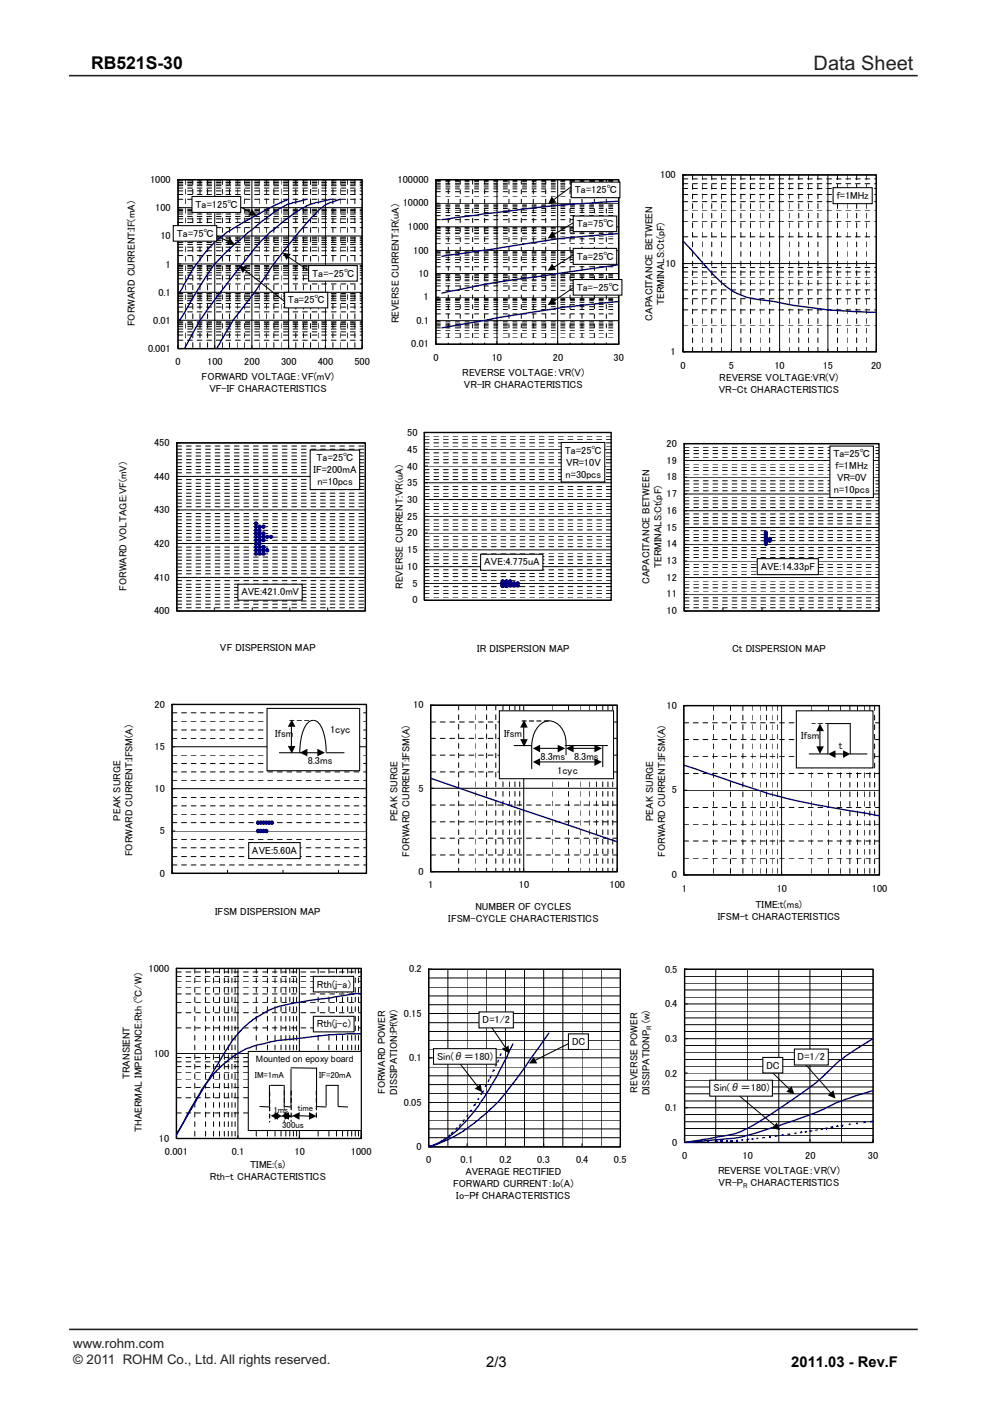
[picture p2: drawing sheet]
<svg xmlns="http://www.w3.org/2000/svg" width="210mm" height="297mm" viewBox="0 0 210 297" stroke-linecap="round" stroke-linejoin="round" font-family="sans-serif">
<path d="M14.6 16h180M14.7 281.9h180" fill="none" stroke="#231f20" stroke-width=".34"/>
<path d="M92.5 38.1h38.7v34.9h-38.7z" fill="#fff"/>
<g fill="none" stroke="#000" stroke-width=".21" stroke-dasharray="1 1 1 1 1 1 1 1" stroke-linecap="butt">
<path d="M92.5 39.6h38.7M92.5 39.2h38.7M92.5 38.9h38.7M92.5 38.5h38.7M92.5 38.3h38.7M95.1 38.1v34.9M97.6 38.1v34.9M100.2 38.1v34.9M102.8 38.1v34.9M107.9 38.1v34.9M110.6 38.1v34.9M113.1 38.1v34.9"/>
<path d="M115.7 38.1v34.9M120.9 38.1v34.9M123.4 38.1v34.9M126.1 38.1v34.9M128.6 38.1v34.9M92.5 59.5h38.7M92.5 59.2h38.7M92.5 58.8h38.7M92.5 58.5h38.7M92.5 58.3h38.7M92.5 56.6h38.7M92.5 55.6h38.7"/>
<path d="M92.5 55h38.7M92.5 54.5h38.7M92.5 54.1h38.7M92.5 53.8h38.7M92.5 53.5h38.7M92.5 53.3h38.7M92.5 51.6h38.7M92.5 50.6h38.7M92.5 50h38.7M92.5 49.5h38.7M92.5 49.2h38.7M92.5 48.9h38.7"/>
<path d="M92.5 48.5h38.7M92.5 48.3h38.7M92.5 46.6h38.7M92.5 45.7h38.7M92.5 45h38.7M92.5 44.5h38.7M92.5 44.2h38.7M92.5 43.9h38.7M92.5 43.5h38.7M92.5 43.3h38.7M92.5 41.6h38.7M92.5 40.6h38.7"/>
<path d="M92.5 40h38.7M92.5 71.5h38.7M92.5 70.6h38.7M92.5 70h38.7M92.5 69.5h38.7M92.5 69.1h38.7M92.5 68.7h38.7M92.5 68.5h38.7M92.5 68.2h38.7M92.5 66.5h38.7M92.5 65.6h38.7M92.5 65h38.7"/>
<path d="M92.5 64.5h38.7M92.5 64.1h38.7M92.5 63.8h38.7M92.5 63.5h38.7M92.5 63.2h38.7M92.5 61.6h38.7M92.5 60.6h38.7M92.5 60h38.7"/>
</g>
<g fill="none" stroke="#000" stroke-width=".21">
<path d="M105.4 38.1v34.9M118.3 38.1v34.9M121 39.7l-3.6 2.6M92.5 58h38.7M92.5 53.1h38.7M92.5 48.1h38.7M92.5 43.1h38.7M121.6 47.2l-4.1 2.5M122.2 53.7l-4.7 2.9M92.5 72.4v.6h38.7v-34.9h-38.7v34.9h.6M92.5 68h38.7M92.5 63h38.7"/>
<path d="M121.7 61l-4.3 2.8"/>
</g>
<path d="M92.5 38.1h38.7v34.9h-38.7z" fill="none" stroke="#000" stroke-width=".3"/>
<path d="M131.2 56.1l-15.5 2.3a211.2 211.2 0 0 0-22 3.7M131.2 49.5a157 157 0 0 0-17.5 1.8l-20 3.1M131.2 42.7a397.7 397.7 0 0 0-34.6 3.4l-2.9 .5M131.2 63.9a139.7 139.7 0 0 0-14.5 1.7l-11.3 1.8-11.7 2.1" fill="none" stroke="#000080" stroke-width=".3"/>
<path d="M117 41.7l1 1.2-1.8 .4zM117.1 55.9l.8 1.3-1.7 .2zM117.2 49l.7 1.4-1.7 .1zM117.1 63.2l.8 1.2-1.7 .3z" fill="#000"/>
<g fill="#fff" stroke="#000" stroke-width=".22">
<path d="M121.2 38.6h10.3v3.3h-10.3z" fill-rule="evenodd"/>
<path d="M121.6 45.8h9.2v3.3h-9.2z" fill-rule="evenodd"/>
<path d="M121.6 52.7h9.2v3.3h-9.2z" fill-rule="evenodd"/>
<path d="M121.6 59.3h10.3v3.3h-10.3z" fill-rule="evenodd"/>
</g>
<path d="M37.8 38.1h39v35.8h-39z" fill="#fff"/>
<g fill="none" stroke="#000" stroke-width=".21" stroke-dasharray="1 1 1 1 1 1 1 1">
<path d="M37.8 39.9h39M37.8 39.4h39M37.8 39h39M37.8 38.7h39M37.8 38.4h39M39.3 38.1v35.8M40.9 38.1v35.8M42.4 38.1v35.8M44 38.1v35.8M47.2 38.1v35.8M48.7 38.1v35.8M50.3 38.1v35.8"/>
<path d="M51.8 38.1v35.8M54.9 38.1v35.8M56.5 38.1v35.8M58.1 38.1v35.8M59.6 38.1v35.8M62.7 38.1v35.8M64.3 38.1v35.8M65.9 38.1v35.8M67.5 38.1v35.8M70.6 38.1v35.8M72.1 38.1v35.8M73.7 38.1v35.8"/>
<path d="M75.3 38.1v35.8M37.8 59.1h39M37.8 58.3h39M37.8 57.8h39M37.8 57.3h39M37.8 56.9h39M37.8 56.6h39M37.8 56.3h39M37.8 54.2h39M37.8 53.2h39M37.8 52.4h39M37.8 51.8h39"/>
<path d="M37.8 51.4h39M37.8 51h39M37.8 50.6h39M37.8 50.3h39M37.8 48.3h39M37.8 47.2h39M37.8 46.4h39M37.8 45.9h39M37.8 45.4h39M37.8 45h39M37.8 44.6h39M37.8 44.4h39"/>
<path d="M37.8 42.2h39M37.8 41.2h39M37.8 40.5h39M37.8 72.1h39M37.8 71h39M37.8 70.4h39M37.8 69.8h39M37.8 69.3h39M37.8 68.8h39M37.8 68.5h39M37.8 68.2h39M37.8 66.1h39"/>
<path d="M37.8 65.1h39M37.8 64.3h39M37.8 63.8h39M37.8 63.3h39M37.8 62.9h39M37.8 62.6h39M37.8 62.2h39M37.8 60.2h39"/>
</g>
<g fill="none" stroke="#000" stroke-width=".21">
<path d="M45.6 38.1v35.8M53.4 38.1v35.8M61.2 38.1v35.8M69 38.1v35.8M37.8 56h39M37.8 50h39M37.8 44h39M43.1 48.5l5.3 2.7M47 41.7l6.1 3.3M51.9 57.2l9.7 7.7M61.1 54.4l4.3 3M37.8 73.2v.7h39v-35.8h-39v35.8h.6"/>
<path d="M37.8 67.9h39M37.8 62h39"/>
</g>
<path d="M37.8 38.1h39v35.8h-39z" fill="none" stroke="#000" stroke-width=".3"/>
<path d="M61.2 42.2l-3 1.4-2.9 1.5a45.1 45.1 0 0 0-9.9 6.4 27.9 27.9 0 0 0-4 4.9l-3.3 5.6M65.1 42.2a16 16 0 0 0-6.8 2.7l-2.5 1.8-4 3.3a36.2 36.2 0 0 0-9.7 11.2l-4 6.7M70.2 42.2l-2.8 .7a16.1 16.1 0 0 0-7 3.8l-2.6 2.2a39.5 39.5 0 0 0-6.4 7.1l-3.5 4.5a61.7 61.7 0 0 0-7.3 10.7l-1.5 2.7M72.1 42.2l-2.1 .7-1.3 .7-.8 .7-1.7 1.7-3.5 4a103.5 103.5 0 0 0-8.7 12 61 61 0 0 0-7.2 10.5l-.8 1.4" fill="none" stroke="#000080" stroke-width=".3"/>
<path d="M48.8 50.5l1.1 1.4h-1.8zM50.7 56.3l1.7 .3-.9 1.3zM53.4 44.3l1 1.4h-1.7zM59.9 53.6l1.7 .2-.8 1.3z" fill="#000"/>
<g fill="#fff" stroke="#000" stroke-width=".22">
<path d="M40.7 41.7h10.4v3.3h-10.4z" fill-rule="evenodd"/>
<path d="M36.7 47.8h9.3v3.3h-9.3z" fill-rule="evenodd"/>
<path d="M60.4 62h9.1v3.3h-9.1z" fill-rule="evenodd"/>
<path d="M65.4 56.3h10.4v3.3h-10.4z" fill-rule="evenodd"/>
</g>
<path d="M37.5 93.9h40v35.6h-40z" fill="#fff"/>
<g fill="none" stroke="#000" stroke-width=".21" stroke-dasharray="1 1 1 1 1 1 1 1">
<path d="M37.5 99.6h40M37.5 98.9h40M37.5 98.1h40M37.5 97.5h40M37.5 96.7h40M37.5 96h40M37.5 95.2h40M37.5 94.6h40M37.5 119.5h40M37.5 118.8h40M37.5 118.1h40M37.5 117.4h40"/>
<path d="M37.5 116.7h40M37.5 116h40M37.5 114.6h40M37.5 113.9h40M37.5 113.1h40M37.5 112.4h40M37.5 111.7h40M37.5 111h40M37.5 110.2h40M37.5 109.6h40M37.5 108.9h40M37.5 107.4h40"/>
<path d="M37.5 106.7h40M37.5 106h40M37.5 105.2h40M37.5 104.6h40M37.5 103.8h40M37.5 103.1h40M37.5 102.4h40M37.5 101.7h40M37.5 100.2h40M37.5 128.9h40M37.5 128.1h40M37.5 127.4h40"/>
<path d="M37.5 126.7h40M37.5 126h40M37.5 125.2h40M37.5 124.5h40M37.5 123.9h40M37.5 123.1h40M37.5 121.7h40M37.5 121h40M37.5 120.2h40"/>
</g>
<path d="M77.5 93.9h-40v35.6h.6M37.5 115.2h40M37.5 108.1h40M37.5 101h40M37.5 122.4h40M37.5 128.9v.6h40v-.6M45.5 128.9v.6M53.5 128.9v.6M61.5 128.9v.6M69.5 128.9v.6" fill="none" stroke="#000" stroke-width=".21"/>
<path d="M37.5 93.9h40v35.6h-40z" fill="none" stroke="#000" stroke-width=".3"/>
<g fill="#000080" stroke="#000080" stroke-width=".3">
<circle cx="54.3" cy="117.4" r=".31"/>
<circle cx="55.1" cy="117.4" r=".31"/>
<circle cx="55.9" cy="117.4" r=".32"/>
<circle cx="54.3" cy="116.7" r=".33"/>
<circle cx="55" cy="116.7" r=".33"/>
<circle cx="55.9" cy="116.7" r=".33"/>
<circle cx="56.7" cy="116.7" r=".33"/>
<circle cx="54.3" cy="116" r=".31"/>
<circle cx="55.1" cy="116" r=".31"/>
<circle cx="55.9" cy="116" r=".32"/>
<circle cx="54.3" cy="115.3" r=".31"/>
<circle cx="55.1" cy="115.3" r=".31"/>
<circle cx="54.3" cy="114.5" r=".31"/>
<circle cx="55.1" cy="114.5" r=".31"/>
<circle cx="55.9" cy="114.5" r=".32"/>
<circle cx="54.3" cy="113.8" r=".31"/>
<circle cx="55.1" cy="113.8" r=".31"/>
<circle cx="55.9" cy="113.8" r=".32"/>
<circle cx="56.7" cy="113.8" r=".31"/>
<circle cx="57.5" cy="113.8" r=".32"/>
<circle cx="54.3" cy="113.1" r=".33"/>
<circle cx="55" cy="113.1" r=".33"/>
<circle cx="55.9" cy="113.1" r=".33"/>
<circle cx="54.3" cy="112.4" r=".31"/>
<circle cx="55.1" cy="112.4" r=".31"/>
<circle cx="54.3" cy="111.7" r=".33"/>
<circle cx="55" cy="111.7" r=".33"/>
<circle cx="55.9" cy="111.7" r=".33"/>
<circle cx="54.3" cy="111" r=".31"/>
</g>
<g fill="#fff" stroke="#000" stroke-width=".22">
<path d="M65.8 95.4h10.5v8.4h-10.5z" fill-rule="evenodd"/>
<path d="M50.5 123.9h13.6v3.4h-13.6z" fill-rule="evenodd"/>
</g>
<path d="M90 91.7h39.6v35.6h-39.6z" fill="#fff"/>
<g fill="none" stroke="#000" stroke-width=".21" stroke-dasharray="1 1 1 1 1 1 1 1">
<path d="M90 99.6h39.6M90 98.1h39.6M90 97.5h39.6M90 96.7h39.6M90 96h39.6M90 94.6h39.6M90 93.9h39.6M90 93.1h39.6M90 92.5h39.6M90 119.5h39.6M90 118.7h39.6M90 118h39.6"/>
<path d="M90 117.3h39.6M90 115.9h39.6M90 115.1h39.6M90 114.5h39.6M90 113.7h39.6M90 112.4h39.6M90 111.6h39.6M90 110.9h39.6M90 110.2h39.6M90 108.8h39.6M90 108h39.6M90 107.4h39.6"/>
<path d="M90 106.7h39.6M90 105.2h39.6M90 104.6h39.6M90 103.8h39.6M90 103.1h39.6M90 101.7h39.6M90 101h39.6M90 100.2h39.6M90 126.6h39.6M90 125.8h39.6M90 125.1h39.6M90 124.4h39.6"/>
<path d="M90 123h39.6M90 122.3h39.6M90 121.6h39.6M90 120.8h39.6"/>
</g>
<path d="M90 98.8h39.6M90 95.2h39.6M129.6 91.7h-39.6v35.6h.7M90 116.6h39.6M90 113h39.6M90 109.5h39.6M90 105.9h39.6M90 102.4h39.6M90 123.7h39.6M90 120.1h39.6M90 127.3h39.6" fill="none" stroke="#000" stroke-width=".21"/>
<path d="M90 91.7h39.6v35.6h-39.6z" fill="none" stroke="#000" stroke-width=".3"/>
<g fill="#000080" stroke="#000080" stroke-width=".3">
<circle cx="106.6" cy="124.3" r=".31"/>
<circle cx="107.5" cy="124.3" r=".32"/>
<circle cx="106.6" cy="124.2" r=".31"/>
<circle cx="107.5" cy="124.2" r=".32"/>
<circle cx="108.2" cy="124.2" r=".31"/>
<circle cx="109" cy="124.2" r=".29"/>
<circle cx="109.8" cy="124.2" r=".32"/>
<circle cx="106.6" cy="124.1" r=".33"/>
<circle cx="107.4" cy="124.1" r=".33"/>
<circle cx="106.6" cy="124" r=".33"/>
<circle cx="106.6" cy="124" r=".31"/>
<circle cx="107.5" cy="124" r=".32"/>
<circle cx="108.2" cy="124" r=".31"/>
<circle cx="106.6" cy="123.9" r=".31"/>
<circle cx="107.5" cy="123.9" r=".32"/>
<circle cx="106.6" cy="123.8" r=".31"/>
<circle cx="106.6" cy="123.7" r=".31"/>
<circle cx="107.5" cy="123.7" r=".32"/>
<circle cx="108.2" cy="123.7" r=".31"/>
<circle cx="109" cy="123.7" r=".29"/>
<circle cx="109.8" cy="123.7" r=".32"/>
<circle cx="106.6" cy="123.6" r=".33"/>
<circle cx="106.6" cy="123.5" r=".33"/>
<circle cx="107.4" cy="123.5" r=".33"/>
<circle cx="106.6" cy="123.5" r=".31"/>
<circle cx="106.6" cy="123.4" r=".31"/>
<circle cx="106.6" cy="123.2" r=".31"/>
<circle cx="107.5" cy="123.2" r=".32"/>
<circle cx="108.2" cy="123.2" r=".31"/>
</g>
<g fill="#fff" stroke="#000" stroke-width=".22">
<path d="M119 93.8h9.3v8.4h-9.3z" fill-rule="evenodd"/>
<path d="M101.9 117.5h13.2v3.4h-13.2z" fill-rule="evenodd"/>
</g>
<path d="M145.1 94.1h41.3v35.4h-41.3z" fill="#fff"/>
<g fill="none" stroke="#000" stroke-width=".21" stroke-dasharray="1 1 1 1 1 1 1 1">
<path d="M145.1 99.7h41.3M145.1 99.1h41.3M145.1 98.4h41.3M145.1 96.9h41.3M145.1 96.2h41.3M145.1 95.5h41.3M145.1 94.8h41.3M145.1 119.6h41.3M145.1 118.2h41.3M145.1 117.5h41.3M145.1 116.8h41.3M145.1 116.1h41.3"/>
<path d="M145.1 114.6h41.3M145.1 114h41.3M145.1 113.3h41.3M145.1 112.5h41.3M145.1 111.1h41.3M145.1 110.4h41.3M145.1 109.7h41.3M145.1 109h41.3M145.1 107.6h41.3M145.1 106.8h41.3M145.1 106.2h41.3M145.1 105.4h41.3"/>
<path d="M145.1 104.1h41.3M145.1 103.3h41.3M145.1 102.6h41.3M145.1 101.9h41.3M145.1 100.5h41.3M145.1 128.9h41.3M145.1 128.1h41.3M145.1 127.4h41.3M145.1 126.7h41.3M145.1 125.3h41.3M145.1 124.6h41.3M145.1 123.9h41.3"/>
<path d="M145.1 123.2h41.3M145.1 121.8h41.3M145.1 121.1h41.3M145.1 120.3h41.3"/>
</g>
<g fill="none" stroke="#000" stroke-width=".21">
<path d="M145.1 97.6h41.3M186.4 94.1h-41.3v35.4h.6M145.1 119h41.3M145.1 115.4h41.3M145.1 111.8h41.3M145.1 108.3h41.3M145.1 104.7h41.3M145.1 101.2h41.3M145.1 126h41.3M145.1 122.4h41.3M145.1 128.9v.6h41.3v-.6M153.3 128.9v.6"/>
<path d="M161.6 128.9v.6M169.8 128.9v.6M178.1 128.9v.6"/>
</g>
<path d="M145.1 94.1h41.3v35.4h-41.3z" fill="none" stroke="#000" stroke-width=".3"/>
<g fill="#000080" stroke="#000080" stroke-width=".3">
<circle cx="162.4" cy="115.3" r=".29"/>
<circle cx="162.4" cy="115" r=".29"/>
<circle cx="162.4" cy="114.7" r=".29"/>
<circle cx="163.3" cy="114.7" r=".31"/>
<circle cx="162.4" cy="114.3" r=".31"/>
<circle cx="163.2" cy="114.3" r=".33"/>
<circle cx="162.4" cy="113.9" r=".29"/>
<circle cx="162.4" cy="113.6" r=".29"/>
<circle cx="162.4" cy="113.2" r=".29"/>
<circle cx="162.4" cy="112.9" r=".29"/>
</g>
<path d="M160.6 118.4h13v3.4h-13z" fill-rule="evenodd" fill="#fff" stroke="#000" stroke-width=".22"/>
<path d="M36.5 149.4h41.2v35.8h-41.2z" fill="#fff"/>
<g fill="none" stroke="#000" stroke-width=".21" stroke-dasharray="1 1 1 1 1 1 1 1">
<path d="M36.5 156.5h41.2M36.5 154.8h41.2M36.5 152.9h41.2M36.5 151.1h41.2M36.5 179.7h41.2M36.5 178h41.2M36.5 174.4h41.2M36.5 172.6h41.2M36.5 170.9h41.2M36.5 169.1h41.2M36.5 165.4h41.2M36.5 163.7h41.2"/>
<path d="M36.5 161.9h41.2M36.5 160.1h41.2M36.5 183.4h41.2M36.5 181.6h41.2"/>
</g>
<path d="M36.5 158.3h41.2M77.7 149.4h-41.2v35.8h.6M36.5 176.2h41.2M36.5 167.2h41.2M36.5 184.5v.7h41.2M48.3 184.5v.7M60 184.5v.7M71.8 184.5v.7" fill="none" stroke="#000" stroke-width=".21"/>
<path d="M36.5 149.4h41.2v35.8h-41.2z" fill="none" stroke="#000" stroke-width=".3"/>
<g fill="#000080" stroke="#000080" stroke-width=".3">
<circle cx="54.7" cy="176.2" r=".33"/>
<circle cx="55.3" cy="176.2" r=".33"/>
<circle cx="55.9" cy="176.2" r=".33"/>
<circle cx="56.5" cy="176.2" r=".33"/>
<circle cx="54.7" cy="174.4" r=".33"/>
<circle cx="55.3" cy="174.4" r=".33"/>
<circle cx="55.9" cy="174.4" r=".33"/>
<circle cx="56.5" cy="174.4" r=".33"/>
<circle cx="57.1" cy="174.4" r=".33"/>
<circle cx="57.7" cy="174.4" r=".33"/>
</g>
<path d="M52.7 178.6h11v3.4h-11z" fill-rule="evenodd" fill="#fff" stroke="#000" stroke-width=".22"/>
<path d="M91.4 149.5h39.5v35.3h-39.5z" fill="#fff"/>
<g fill="none" stroke="#000" stroke-width=".21" stroke-dasharray="1 1 1 1 1 1 1 1">
<path d="M91.4 156.5h39.5M91.4 153.1h39.5M97.3 149.5v35.3M100.8 149.5v35.3M103.2 149.5v35.3M105.2 149.5v35.3M106.7 149.5v35.3M108 149.5v35.3M109.2 149.5v35.3M110.2 149.5v35.3M117.1 149.5v35.3M120.6 149.5v35.3"/>
<path d="M123 149.5v35.3M125 149.5v35.3M126.5 149.5v35.3M127.8 149.5v35.3M128.9 149.5v35.3M130 149.5v35.3M91.4 177.7h39.5M91.4 174.2h39.5M91.4 170.7h39.5M91.4 163.7h39.5M91.4 160.1h39.5M91.4 181.3h39.5"/>
</g>
<path d="M111.1 149.5v35.3M91.4 167.1h39.5M91.4 184.2v.6h39.5v-35.3h-39.5v35.3h.5" fill="none" stroke="#000" stroke-width=".21"/>
<path d="M91.4 149.5h39.5v35.3h-39.5z" fill="none" stroke="#000" stroke-width=".3"/>
<path d="M91.4 165l39.5 13.5" fill="none" stroke="#000080" stroke-width=".3"/>
<path d="M105.9 150.7h24.2v14.4h-24.2z" fill-rule="evenodd" fill="#fff" stroke="#000" stroke-width=".22"/>
<path d="M109.1 158.1h3.5M111.1 154.2v2.5M114.6 158.7h3.8M116.2 152.8a4.8 4.8 0 0 0-3.4 4.6v5.6M116.3 152.8a4.4 4.4 0 0 1 3.8 5.1M119.9 158.1h9M120.1 158.1v1.9M121.7 158.7h4.4M127.8 158.1v4.5M114.6 161.5h11.5" fill="none" stroke="#000" stroke-width=".22"/>
<path d="M110.3 156.7h1.6l-.7 1.6zM111.2 152.7l.7 1.6h-1.6zM113 158.7l1.6-.8v1.6zM118.3 157.9l1.6 .8-1.6 .8zM120.1 158.7l1.6-.8v1.6zM126.1 157.9l1.6 .8-1.6 .8zM113 161.5l1.6-.7v1.6zM126.1 160.8l1.6 .7-1.6 .9z" fill="#000"/>
<path d="M110.7 152.7l1.1 .1-.1 .2h-1zM112.3 152.7h.9l.1 .2-1 .1zM113.8 152.7l1.1 .1-.1 .2h-1zM115.4 152.7h.9l.1 .2-1 .1z" fill="#000"/>
<path d="M145 149.6h41.5v35.9h-41.5z" fill="#fff"/>
<g fill="none" stroke="#000" stroke-width=".21" stroke-dasharray="1 1 1 1 1 1 1 1">
<path d="M145.1 156.8h41.4M145.1 153.2h41.4M151.3 149.6v35.9M154.9 149.6v35.9M157.6 149.6v35.9M159.5 149.6v35.9M161.2 149.6v35.9M162.6 149.6v35.9M163.7 149.6v35.9M164.8 149.6v35.9M172 149.6v35.9M175.7 149.6v35.9"/>
<path d="M178.2 149.6v35.9M180.3 149.6v35.9M181.9 149.6v35.9M183.3 149.6v35.9M184.5 149.6v35.9M185.5 149.6v35.9M145.1 178.3h41.4M145.1 174.8h41.4M145.1 171.2h41.4M145.1 164h41.4M145.1 160.4h41.4M145.1 181.9h41.4"/>
</g>
<path d="M165.8 149.6v35.9M186.5 149.6v35.9h-41.5v-.6M186.5 149.6h-41.5v35.9h.7M145 167.6h41.5" fill="none" stroke="#000" stroke-width=".21"/>
<path d="M145 149.6h41.5v35.9h-41.5z" fill="none" stroke="#000" stroke-width=".3"/>
<path d="M145.1 162.2l2.6 .9a183.2 183.2 0 0 0 21.9 6.8l16.9 3.1" fill="none" stroke="#000080" stroke-width=".3"/>
<path d="M168.9 150.7h16.3v12.1h-16.3z" fill-rule="evenodd" fill="#fff" stroke="#000" stroke-width=".22"/>
<path d="M173.9 154.9v3.4M175.6 153.4v6.5h-4M175.8 153.4h4.5v6.5h3.6M177.1 159.9h1.7" fill="none" stroke="#000" stroke-width=".22"/>
<path d="M173.1 158.2h1.7l-.9 1.7zM173.9 153.4l.9 1.6h-1.7zM175.6 159.9l1.6-.8v1.6zM178.8 159.1l1.5 .8-1.5 .8z" fill="#000"/>
<path d="M172.1 153.4l.9-.1v.2zM173.4 153.4h1.2zM175 153.3h1.1v.2h-1.1z" fill="#000"/>
<path d="M37.4 205.3h39.2v36.1h-39.2z" fill="#fff"/>
<g fill="none" stroke="#000" stroke-width=".21" stroke-dasharray="1 1 1 1 1 1 1 1">
<path d="M37.4 217.9h39.2M37.4 214.7h39.2M37.4 212.5h39.2M37.4 210.7h39.2M37.4 209.3h39.2M37.4 208h39.2M37.4 207h39.2M37.4 206.1h39.2M41.3 205.3v36.1M43.6 205.3v36.1M45.3 205.3v36.1M46.6 205.3v36.1"/>
<path d="M47.6 205.3v36.1M48.4 205.3v36.1M49.2 205.3v36.1M49.9 205.3v36.1M54.4 205.3v36.1M56.7 205.3v36.1M58.3 205.3v36.1M59.6 205.3v36.1M60.6 205.3v36.1M61.5 205.3v36.1M62.2 205.3v36.1M62.9 205.3v36.1"/>
<path d="M67.5 205.3v36.1M69.8 205.3v36.1M71.4 205.3v36.1M72.6 205.3v36.1M73.7 205.3v36.1M74.6 205.3v36.1M75.4 205.3v36.1M76 205.3v36.1M37.4 236h39.2M37.4 232.7h39.2M37.4 230.5h39.2M37.4 228.8h39.2"/>
<path d="M37.4 227.3h39.2M37.4 226.1h39.2M37.4 225.1h39.2M37.4 224.2h39.2"/>
</g>
<path d="M50.5 205.3v36.1M63.5 205.3v36.1M37.4 223.4h39.2M37.4 240.8v.6h39.2v-36.1h-39.2v36.1h.6" fill="none" stroke="#000" stroke-width=".21"/>
<path d="M37.4 205.3h39.2v36.1h-39.2z" fill="none" stroke="#000" stroke-width=".3"/>
<path d="M76.6 210.7a7.5 7.5 0 0 0-3.4 .3l-3.1 .6a68.6 68.6 0 0 0-12 2.1 17.9 17.9 0 0 0-4.4 2.5 18.9 18.9 0 0 0-4.5 4.5l-5.3 8.7M76.6 219.2a78.8 78.8 0 0 0-13.9 1 31.8 31.8 0 0 0-11.4 2.6 23.2 23.2 0 0 0-7.4 6.6M43.9 229.4l-6.5 11.2 3.2-5.9 2.5-4.2z" fill="none" stroke="#000080" stroke-width=".3"/>
<g fill="#fff" stroke="#000" stroke-width=".22">
<path d="M66.5 207h8.5v3.3h-8.5z" fill-rule="evenodd"/>
<path d="M66.5 215.5h8.6v3.3h-8.6z" fill-rule="evenodd"/>
<path d="M52.7 222.9h23.9v16.8h-23.9z" fill-rule="evenodd"/>
</g>
<g fill="none" stroke="#000" stroke-width=".22">
<path d="M55.1 234.6l2.1 .1M57.1 230.1v4.3M57.4 230.1h2.7M59.9 236.6h.1M60.3 230.1v4.5M60.5 234.6l1.2 .1M61.7 226.7v7.7M61.7 226.4l5.4 .1M62 236.6h.1M63.5 236.6h2M67.1 234.6l2.1 .1M67.1 226.4v8"/>
<path d="M69.2 234.4v-4.3h2.5v4.3M71.7 234.6l2 .1"/>
</g>
<g fill="#000">
<path d="M57.1 231.5h.2l-.1 1-.1-.1zM57.1 233.1h.2v.8l-.2 .2zM57.1 234.6h.2l-.1 1-.1-.1zM57.1 236.1l.2 .1v.9l-.2 .1zM57.1 237.7h.2l-.1 .3zM60.2 231.2h.2l-.1 1.1zM60.2 232.7h.2v1.1h-.2zM60.2 234.4h.2l-.1 1.1zM60.2 235.9h.2v1.1h-.2zM60.2 237.5h.2v.5h-.2zM61.6 231.2l.1-.1 .2 .2v.9l-.2 .1zM61.6 232.7l.3 .1-.1 1h-.2z"/>
<path d="M61.6 234.4l.2-.1 .1 .1v.9l-.2 .2zM61.6 235.9l.3 .1-.1 1h-.2zM61.6 237.5l.2-.1 .1 .2-.2 .3zM67 231.3l.1-.2 .1 .1-.1 1.1-.1-.1zM67 232.8l.2-.1v1.1h-.2zM67.1 234.3l.1 .1-.1 1.1-.1-.2zM67 236l.2-.1v1.1l-.2-.1z"/>
</g>
<path d="M58.3 235.8l1.6 .8-1.6 .8zM57.4 236.6l1.6-.8-.1 1.6zM60.4 235.8l1.6 .8-1.6 .8zM59.7 236.6l1.6-.8v1.6zM62 236.6l1.6-.8-.1 1.6zM65.5 235.8l1.6 .8-1.6 .8z" fill="#000"/>
<g fill="none" stroke="#000" stroke-width=".21">
<path d="M90.9 218.7h40.7M90.9 216.8h40.7M90.9 213h40.7M90.9 211.2h40.7M90.9 209.3h40.7M90.9 207.3h40.7M90.9 214.9h40.7M95 205.5v37.7M99.1 205.5v37.7M103.1 205.5v37.7M107.2 205.5v37.7M111.3 205.5v37.7"/>
<path d="M115.3 205.5v37.7M119.4 205.5v37.7M123.4 205.5v37.7M127.5 205.5v37.7M131.6 205.5h-40.7v37.7h.6M131.6 205.5v37.7h-40.7v-.7M90.9 239.4h40.7M90.9 237.5h40.7M90.9 235.6h40.7M90.9 231.8h40.7M90.9 230h40.7M90.9 228.1h40.7"/>
<path d="M90.9 226.2h40.7M90.9 222.4h40.7M90.9 220.6h40.7M90.9 233.8h40.7M90.9 224.3h40.7M90.9 241.2h40.7"/>
</g>
<path d="M90.9 205.5h40.7v37.7h-40.7z" fill="none" stroke="#000" stroke-width=".3"/>
<path d="M116.4 219l-6 8.6a41.6 41.6 0 0 1-15.4 14l-4.1 1.6" fill="none" stroke="#000080" stroke-width=".3"/>
<g fill="#000080">
<path d="M90.9 243l.5-.2v.4h-.5z"/>
<path d="M91.9 242.7l.4-.1v.2l-.4 .1z"/>
<path d="M91.9 242.6l.3-.1 .1 .3h-.4z"/>
<path d="M92.4 242.4l.6-.2v.3l-.6 .2z"/>
<path d="M93.5 241.8l.4-.1v.3l-.3 .1z"/>
<path d="M93.6 241.7l.1-.1 .1 .3-.2 .1z"/>
<path d="M94 241.5l.6-.3v.4l-.6 .1z"/>
<path d="M95.1 240.7l.4-.2v.3l-.4 .2z"/>
<path d="M95.2 240.5h.1v.3z"/>
<path d="M95.6 240.2l.6-.3v.3l-.5 .3z"/>
<path d="M96.8 239h.3l-.2 .5h-.4z"/>
<path d="M97.5 238.3h.4l-.4 .5h-.2z"/>
<path d="M98.3 237.3h.3l-.2 .6-.4-.1z"/>
<path d="M98.8 236.6l.3-.1z"/>
<path d="M99.1 236.2l.3 .1-.3 .5h-.2z"/>
<path d="M99.7 235.4h.3l-.1 .1h-.3z"/>
<path d="M99.8 235.3h.4l-.2 .4h-.3z"/>
<path d="M100.5 234.1h.3l-.1 .4h-.4z"/>
<path d="M100.8 233.9h.2l-.2 .5h-.3z"/>
<path d="M101.3 232.8h.3l-.1 .4h-.3z"/>
<path d="M101.4 232.9h.3l-.1 .3h-.3z"/>
<path d="M102.1 231.6h.3l-.2 .6h-.3z"/>
<path d="M102.4 231.2h.3l-.3 .6-.3-.1z"/>
<path d="M103 230h.3l-.3 .5-.2-.1z"/>
<path d="M103 230.2l.3 .1z"/>
<path d="M103.6 228.8h.3l-.2 .6h-.3z"/>
<path d="M104 228.1h.3l-.2 .6h-.3z"/>
<path d="M104.6 226.7h.3l-.3 .6-.2-.1z"/>
<path d="M105.2 225.6h.3l-.3 .5h-.2z"/>
<path d="M105.6 224.7h.3l-.2 .6h-.3z"/>
<path d="M106.2 223.3l.2 .1-.1 .5h-.4z"/>
<path d="M106.6 222.2h.3l-.1 .2h-.3z"/>
<path d="M106.7 222.2h.3l-.1 .3-.3-.1z"/>
</g>
<g fill="#000080">
<path d="M104.6 227l.3 .1z"/>
<path d="M105 225.9h.2z"/>
</g>
<path d="M108.8 221.3a68.8 68.8 0 0 1-9.7 16.2 20.5 20.5 0 0 1-5.4 4.5l-2.8 1.2M185.2 220.2l-.9 .5a41.3 41.3 0 0 0-10.5 8.2 120 120 0 0 1-16.6 11 28.9 28.9 0 0 1-6.2 1.4l-5.8 .9" fill="none" stroke="#000080" stroke-width=".3"/>
<g fill="none" stroke="#000" stroke-width=".21">
<path d="M145.2 218.7h40M145.2 217.3h40M145.2 215.8h40M145.2 214.4h40M145.2 211.4h40M145.2 209.9h40M145.2 208.4h40M145.2 207h40M145.2 212.9h40M151.8 205.5v36.7M158.5 205.5v36.7M165.2 205.5v36.7"/>
<path d="M171.8 205.5v36.7M178.5 205.5v36.7M185.2 205.5h-40v36.7h.6M185.2 205.5v36.7h-40v-.6M145.2 239.3h40M145.2 237.8h40M145.2 236.3h40M145.2 233.4h40M145.2 231.9h40M145.2 230.5h40M145.2 229h40M145.2 226.1h40"/>
<path d="M145.2 224.6h40M145.2 223.1h40M145.2 221.7h40M145.2 234.9h40M145.2 227.5h40M145.2 220.2h40M145.2 240.7h40"/>
</g>
<path d="M145.2 205.5h40v36.7h-40z" fill="none" stroke="#000" stroke-width=".3"/>
<g fill="#000080">
<path d="M145.2 242.1h.4v.1h-.4z"/>
<path d="M146.8 242h.6v.2h-.6z"/>
<path d="M148.6 242l.1 .2z"/>
<path d="M150.1 241.9h.3v.3h-.3z"/>
<path d="M152.9 241.8h.3v.3h-.3z"/>
<path d="M152.8 241.8h.4v.3h-.4z"/>
<path d="M154.1 241.7l.1 .4z"/>
<path d="M153.9 241.7h.4v.4h-.4z"/>
<path d="M154.9 241.7h.6v.3h-.6z"/>
<path d="M156.2 241.6h.3v.4h-.3z"/>
<path d="M158.6 241.5l.1 .2z"/>
<path d="M159.5 241.4h.2v.2h-.2z"/>
<path d="M163.2 240.9h.2v.2h-.2z"/>
<path d="M165.9 240.5h.2v.3h-.2z"/>
<path d="M169.9 239.9l.1 .3z"/>
<path d="M170.9 239.9v.2z"/>
<path d="M174.2 239.3l.1 .2z"/>
<path d="M175.3 239.1v.3z"/>
<path d="M177.5 238.6l.1 .3z"/>
<path d="M178.6 238.5v.3z"/>
<path d="M183.3 237.8l.1 .3z"/>
</g>
<g fill="#000080">
<path d="M148.3 242l.6-.1v.3h-.6z"/>
<path d="M150 241.9h.4v.2l-.4 .1z"/>
<path d="M151.6 241.9l.4-.1v.3h-.4z"/>
<path d="M151.6 241.8h.6l.1 .3h-.6z"/>
<path d="M156.1 241.6h.4v.4h-.3z"/>
<path d="M157.3 241.6h.2v.3z"/>
<path d="M157.2 241.6h.4v.2l-.4 .1z"/>
<path d="M158.3 241.5l.6-.1v.3h-.6z"/>
<path d="M159.3 241.4l.6-.1v.3h-.6z"/>
<path d="M160.4 241.2h.4l.1 .3-.5 .1z"/>
<path d="M160.5 241.2h.2l.1 .3h-.3z"/>
<path d="M161.6 241.1l.6-.1v.3l-.6 .1z"/>
<path d="M163.2 240.9h.2v.2l-.2 .1z"/>
<path d="M164.3 240.7l.6-.1v.4h-.6z"/>
<path d="M165.8 240.5h.4l.1 .3h-.5z"/>
<path d="M167 240.4l.6-.1v.3h-.6z"/>
<path d="M168.5 240.2l.4-.1 .1 .4h-.5z"/>
<path d="M168.7 240.1h.1v.3l-.1 .1z"/>
<path d="M169.7 239.9h.5v.3l-.5 .1z"/>
<path d="M170.6 239.9l.6-.1v.3h-.5z"/>
<path d="M171.8 239.7h.2v.2l-.2 .1z"/>
<path d="M171.6 239.7l.7-.1v.3h-.6z"/>
<path d="M172.9 239.5l.6-.1v.3l-.6 .1z"/>
<path d="M174.1 239.3h.4l.1 .2-.5 .1z"/>
<path d="M175 239.1l.5-.1 .1 .4h-.5z"/>
<path d="M176.1 238.8h.6l.1 .3-.6 .1z"/>
<path d="M177.3 238.7l.5-.1 .1 .3h-.5z"/>
<path d="M178.3 238.5l.6-.1v.3l-.6 .1z"/>
<path d="M180.1 238.3h.2v.2l-.1 .1z"/>
<path d="M180 238.3l.4-.1v.3h-.4z"/>
<path d="M181.6 238.1l.3-.1v.3h-.3z"/>
<path d="M181.6 238h.3v.3h-.2z"/>
<path d="M183.1 237.9l.5-.1v.3l-.5 .1z"/>
<path d="M184.6 237.7l.6-.1v.3l-.6 .1z"/>
</g>
<path d="M185.2 231.2l-5.9 1.9-3.7 1.6a115.7 115.7 0 0 1-15 5.4l-.7 .2a27.1 27.1 0 0 1-8.1 1.3l-6.6 .6" fill="none" stroke="#000080" stroke-width=".3"/>
<path d="M156.4 232l7.9 6.6M163.6 227.2l3.8 3.7M170.5 225.3l5.7 6.4" fill="none" stroke="#000" stroke-width=".21"/>
<path d="M164.8 238l.6 1.6-1.7-.4zM167.9 230.3l.6 1.7-1.7-.5zM175.6 232.2l1.2-1.1 .4 1.8z" fill="#000"/>
<g fill="#fff" stroke="#000" stroke-width=".22">
<path d="M150.5 229h13.3v3.4h-13.3z" fill-rule="evenodd"/>
<path d="M168.5 222.4h7.2v3.4h-7.2z" fill-rule="evenodd"/>
<path d="M161.8 224.2h4.2v3.3h-4.2z" fill-rule="evenodd"/>
</g>
<path d="M104 217.3l3.2 4.8M96.9 224.6l4.4 5.8M121 221.1l-7.5 3.7" fill="none" stroke="#000" stroke-width=".22"/>
<path d="M100.7 230.8l1.2-.9 .4 1.7zM106.5 222.5l1.4-.8 .1 1.7zM113.2 224.1l.8 1.4h-1.8z" fill="#000"/>
<path d="M144.9 37.1h40.9v37.5h-40.9z" fill="#fff"/>
<g fill="none" stroke="#000" stroke-width=".21" stroke-dasharray="1 1 1 1 1 1 1 1">
<path d="M144.9 40h40.9M144.9 38.9h40.9M144.9 37.9h40.9M146.9 37.1v37.5M148.9 37.1v37.5M151 37.1v37.5M153 37.1v37.5M157.1 37.1v37.5M159.2 37.1v37.5M161.2 37.1v37.5M163.2 37.1v37.5M167.4 37.1v37.5"/>
<path d="M169.4 37.1v37.5M171.4 37.1v37.5M173.5 37.1v37.5M177.6 37.1v37.5M179.7 37.1v37.5M181.7 37.1v37.5M183.7 37.1v37.5M144.9 58.8h40.9M144.9 57.7h40.9M144.9 56.7h40.9M144.9 50.2h40.9M144.9 46.9h40.9"/>
<path d="M144.9 44.5h40.9M144.9 42.8h40.9M144.9 41.2h40.9M144.9 68.9h40.9M144.9 65.7h40.9M144.9 63.3h40.9M144.9 61.5h40.9M144.9 60h40.9"/>
</g>
<path d="M155.1 37.1v37.5M165.4 37.1v37.5M175.6 37.1v37.5M185.8 37.1v37.5h-40.9v-.6M185.8 37.1h-40.9v37.5h.6M144.9 55.9h40.9" fill="none" stroke="#000" stroke-width=".21"/>
<path d="M144.9 37.1h40.9v37.5h-40.9z" fill="none" stroke="#000" stroke-width=".3"/>
<path d="M144.9 51.1l2.8 3.1a38.4 38.4 0 0 0 7.7 7.5 16.6 16.6 0 0 0 7.4 2l5.4 1 7.4 1 10.2 .5" fill="none" stroke="#000080" stroke-width=".3"/>
<g fill="#fff" stroke="#000" stroke-width=".22">
<path d="M176 94.6h9.3v10.9h-9.3z" fill-rule="evenodd"/>
<path d="M176.7 39.8h8.3v3.4h-8.3z" fill-rule="evenodd"/>
<path d="M56.6 150.2h19.7v13.2h-19.7z" fill-rule="evenodd"/>
</g>
<path d="M59.3 159.6h4.5M61.8 154.1v4.1M65.1 159.6h2.3M66.4 152.7a2.3 2.3 0 0 0-1.8 1.6 12.3 12.3 0 0 0-1 5.3M66.5 152.7a2.2 2.2 0 0 1 1.7 1.6 12 12 0 0 1 1 5M69.2 159.6h3.8" fill="none" stroke="#000" stroke-width=".22"/>
<path d="M61 158.2h1.7l-.8 1.6zM61.9 152.6l.8 1.5h-1.7zM63.6 159.6l1.6-.9v1.7zM67.3 158.7l1.6 .9-1.6 .8z" fill="#000"/>
<path d="M61.4 152.7h1.1l-1.1 .1zM62.9 152.7h1.1v.1zM64.5 152.7h1.1l-1.1 .1z" fill="#000"/>
<g fill="#fff" stroke="#000" stroke-width=".22">
<path d="M120.6 219.2h4.2v3.3h-4.2z" fill-rule="evenodd"/>
<path d="M101.6 214.5h7.3v3.4h-7.3z" fill-rule="evenodd"/>
<path d="M91.9 222.3h13.3v3.3h-13.3z" fill-rule="evenodd"/>
</g>
<text font-size="4.2" fill="#231f20" x="172.6" y="14.9">Data Sheet</text>
<text font-size="3.7" x="19.3" y="14.6">RB521S-30</text>
<g font-size="3.1">
<text x="103.1" y="289.9">2/3</text>
<text x="167.8" y="289.8">2011.03 - Rev.F</text>
</g>
<g font-size="2.8" fill="#231f20">
<text x="15.5" y="285.8">www.rohm.com</text>
<text x="15.5" y="289.2">© 2011 ROHM Co., Ltd. All rights reserved.</text>
</g>
<g font-size="2.2">
<text x="31.8" y="38.8">1000</text>
<text x="84.3" y="38.8">100000</text>
<text x="121.9" y="41">Ta=125℃</text>
<text x="140" y="37.8">100</text>
<text x="32.9" y="44.7">100</text>
<text x="41.5" y="44">Ta=125℃</text>
<text x="85.4" y="43.8">10000</text>
<text x="177.5" y="42.2">f=1MHz</text>
<text x="34" y="50.7">10</text>
<text x="37.5" y="50.2">Ta=75℃</text>
<text x="86.5" y="48.8">1000</text>
<text x="87.6" y="53.8">100</text>
<text x="122.3" y="48.2">Ta=75℃</text>
<text x="35.1" y="56.7">1</text>
<text x="66.2" y="58.7">Ta=-25℃</text>
<text x="88.7" y="58.8">10</text>
<text x="122.3" y="55">Ta=25℃</text>
<text x="141.1" y="56.6">10</text>
<text x="33.6" y="62.7">0.1</text>
<text x="61" y="64.3">Ta=25℃</text>
<text x="89.8" y="63.7">1</text>
<text x="122.3" y="61.6">Ta=-25℃</text>
<text x="140.9" y="64.7" transform="rotate(-90 140.9 64.7)">TERMINALS:Ct(pF)</text>
<text x="28.6" y="69.2" transform="rotate(-90 28.6 69.2)">FORWARD CURRENT:IF(mA)</text>
<text x="32.5" y="68.7">0.01</text>
<text x="84.6" y="68.6" transform="rotate(-90 84.6 68.6)">REVERSE CURRENT:IR(uA)</text>
<text x="88.3" y="68.7">0.1</text>
<text x="138.4" y="68.1" transform="rotate(-90 138.4 68.1)">CAPACITANCE BETWEEN</text>
<text x="31.4" y="74.6">0.001</text>
<text x="37.3" y="77.4">0</text>
<text x="43.9" y="77.4">100</text>
<text x="51.8" y="77.4">200</text>
<text x="59.6" y="77.4">300</text>
<text x="67.4" y="77.4">400</text>
<text x="75.2" y="77.4">500</text>
<text x="87.2" y="73.7">0.01</text>
<text x="91.9" y="76.5">0</text>
<text x="104.3" y="76.5">10</text>
<text x="117.3" y="76.5">20</text>
<text x="130.1" y="76.5">30</text>
<text x="142.2" y="75.3">1</text>
<text x="42.8" y="80.6">FORWARD VOLTAGE：VF(mV)</text>
<text x="44.5" y="83.1">VF-IF CHARACTERISTICS</text>
<text x="98" y="79.7">REVERSE VOLTAGE：VR(V)</text>
<text x="98.4" y="82.2">VR-IR CHARACTERISTICS</text>
<text x="144.4" y="78.1">0</text>
<text x="152.5" y="83.2">VR-Ct CHARACTERISTICS</text>
<text x="152.6" y="80.7">REVERSE VOLTAGE:VR(V)</text>
<text x="154.6" y="78.1">5</text>
<text x="164.3" y="78.1">10</text>
<text x="174.5" y="78.1">15</text>
<text x="184.7" y="78.1">20</text>
<text x="32.7" y="94.6">450</text>
<text x="86.4" y="92.5">50</text>
<text x="141.4" y="94.8">20</text>
<text x="32.7" y="101.7">440</text>
<text x="66.5" y="100.2">IF=200mA</text>
<text x="67.1" y="97.8">Ta=25℃</text>
<text x="86.4" y="99.6">40</text>
<text x="86.4" y="96">45</text>
<text x="119.8" y="96.2">Ta=25℃</text>
<text x="120" y="101.3">n=30pcs</text>
<text x="120.1" y="98.7">VR=10V</text>
<text x="141.4" y="101.9">18</text>
<text x="141.4" y="98.4">19</text>
<text x="176.8" y="96.9">Ta=25℃</text>
<text x="177.2" y="99.5">f=1MHz</text>
<text x="67.3" y="102.8">n=10pcs</text>
<text x="86.4" y="106.6">30</text>
<text x="86.4" y="103.1">35</text>
<text x="141.4" y="105.4">17</text>
<text x="176.9" y="104.5">n=10pcs</text>
<text x="177.5" y="102">VR=0V</text>
<text x="32.7" y="108.8">430</text>
<text x="86.4" y="113.7">20</text>
<text x="86.4" y="110.1">25</text>
<text x="141.4" y="112.5">15</text>
<text x="141.4" y="109">16</text>
<text x="32.7" y="116">420</text>
<text x="86.4" y="117.3">15</text>
<text x="102.7" y="119.9">AVE:4.775uA</text>
<text x="141.4" y="119.6">13</text>
<text x="141.4" y="116.1">14</text>
<text x="26.8" y="125.3" transform="rotate(-90 26.8 125.3)">FORWARD VOLTAGE:VF(mV)</text>
<text x="32.7" y="123.1">410</text>
<text x="85.4" y="124.8" transform="rotate(-90 85.4 124.8)">REVERSE CURRENT:VR(uA)</text>
<text x="86.4" y="120.8">10</text>
<text x="87.5" y="124.4">5</text>
<text x="137.8" y="123.9" transform="rotate(-90 137.8 123.9)">CAPACITANCE BETWEEN</text>
<text x="140.3" y="120.5" transform="rotate(-90 140.3 120.5)">TERMINALS:Ct(pF)</text>
<text x="141.4" y="123.2">12</text>
<text x="161.4" y="120.8">AVE:14.33pF</text>
<text x="32.7" y="130.2">400</text>
<text x="51.2" y="126.2">AVE:421.0mV</text>
<text x="87.5" y="127.9">0</text>
<text x="141.4" y="130.2">10</text>
<text x="141.4" y="126.7">11</text>
<text x="46.7" y="138.1">VF DISPERSION MAP</text>
<text x="101.2" y="138.2">IR DISPERSION MAP</text>
<text x="155.3" y="138.2">Ct DISPERSION MAP</text>
<text x="32.8" y="150">20</text>
<text x="70" y="155.4">1cyc</text>
<text x="87.6" y="150.2">10</text>
<text x="141.4" y="150.4">10</text>
<text x="32.8" y="159">15</text>
<text x="58.3" y="156.2">Ifsm</text>
<text x="65.3" y="162">8.3ms</text>
<text x="106.9" y="156.3">Ifsm</text>
<text x="114.6" y="161.1">8.3ms</text>
<text x="121.8" y="161.1">8.3ms</text>
<text x="169.9" y="156.6">Ifsm</text>
<text x="177.9" y="158.7">t</text>
<text x="32.8" y="168">10</text>
<text x="88.7" y="167.9">5</text>
<text x="118.2" y="164">1cyc</text>
<text x="25.6" y="174" transform="rotate(-90 25.6 174)">PEAK SURGE</text>
<text x="142.5" y="168.2">5</text>
<text x="33.9" y="176.9">5</text>
<text x="84.3" y="174.1" transform="rotate(-90 84.3 174.1)">PEAK SURGE</text>
<text x="138.5" y="174.1" transform="rotate(-90 138.5 174.1)">PEAK SURGE</text>
<text x="28.1" y="181.5" transform="rotate(-90 28.1 181.5)">FORWARD CURRENT:IFSM(A)</text>
<text x="33.9" y="185.8">0</text>
<text x="53.4" y="181">AVE:5.60A</text>
<text x="86.9" y="181.6" transform="rotate(-90 86.9 181.6)">FORWARD CURRENT:IFSM(A)</text>
<text x="88.7" y="185.5">0</text>
<text x="141.1" y="181.6" transform="rotate(-90 141.1 181.6)">FORWARD CURRENT:IFSM(A)</text>
<text x="90.8" y="188.3">1</text>
<text x="110.1" y="188.3">10</text>
<text x="129.3" y="188.3">100</text>
<text x="142.5" y="186.2">0</text>
<text x="144.6" y="189.1">1</text>
<text x="164.8" y="189.1">10</text>
<text x="184.9" y="189.1">100</text>
<text x="45.6" y="194.1">IFSM DISPERSION MAP</text>
<text x="95.1" y="195.4">IFSM-CYCLE CHARACTERISTICS</text>
<text x="100.8" y="192.9">NUMBER OF CYCLES</text>
<text x="152.2" y="195.1">IFSM-t CHARACTERISTICS</text>
<text x="160.3" y="192.5">TIME:t(ms)</text>
<text x="31.5" y="206">1000</text>
<text x="67.2" y="209.4">Rth(j-a)</text>
<text x="86.8" y="206.2">0.2</text>
<text x="141.1" y="206.2">0.5</text>
<text x="85.7" y="215.6">0.15</text>
<text x="141.1" y="213.5">0.4</text>
<text x="67.2" y="217.8">Rth(j-c)</text>
<text x="102.4" y="216.9">D=1/2</text>
<text x="121.3" y="221.6">DC</text>
<text x="141.1" y="220.9">0.3</text>
<text x="32.6" y="224">100</text>
<text x="86.8" y="225">0.1</text>
<text x="92.7" y="224.7">Sin(θ＝180)</text>
<text x="162.6" y="226.6">DC</text>
<text x="169.2" y="224.8">D=1/2</text>
<text x="27.5" y="228.8" transform="rotate(-90 27.5 228.8)">TRANSIENT</text>
<text x="81.7" y="231.9" transform="rotate(-90 81.7 231.9)">FORWARD POWER</text>
<text x="84.2" y="232.1" transform="rotate(-90 84.2 232.1)">DISSIPATION:Pf(W)</text>
<text x="135.2" y="231.6" transform="rotate(-90 135.2 231.6)">REVERSE POWER</text>
<text x="137.8" y="232.2" transform="rotate(-90 137.8 232.2)">DISSIPATIONP (w)</text>
<text x="141.1" y="228.3">0.2</text>
<text x="151.3" y="231.4">Sin(θ＝180)</text>
<text x="85.7" y="234.4">0.05</text>
<text x="141.1" y="235.5">0.1</text>
<text x="30.1" y="240" transform="rotate(-90 30.1 240)">THAERMAL IMPEDANCE:Rth (℃/W)</text>
<text x="33.7" y="242.1">10</text>
<text x="35" y="244.9">0.001</text>
<text x="49.2" y="244.9">0.1</text>
<text x="62.5" y="244.9">10</text>
<text x="74.4" y="244.9">1000</text>
<text x="88.3" y="243.8">0</text>
<text x="142.6" y="242.9">0</text>
<text x="144.7" y="245.7">0</text>
<text x="157.5" y="245.7">10</text>
<text x="170.8" y="245.7">20</text>
<text x="184.1" y="245.7">30</text>
<text x="44.5" y="250.3">Rth-t CHARACTERISTICS</text>
<text x="53.1" y="247.7">TIME:(s)</text>
<text x="90.4" y="246.6">0</text>
<text x="96.1" y="251.6">FORWARD CURRENT：Io(A)</text>
<text x="97.7" y="246.6">0.1</text>
<text x="98.7" y="249.1">AVERAGE RECTIFIED</text>
<text x="105.9" y="246.6">0.2</text>
<text x="114" y="246.6">0.3</text>
<text x="122.2" y="246.6">0.4</text>
<text x="130.2" y="246.6">0.5</text>
<text x="152.3" y="248.9">REVERSE VOLTAGE：VR(V)</text>
<text x="152.4" y="251.4">VR-P</text>
<text x="159.2" y="251.4">CHARACTERISTICS</text>
<text x="96.8" y="254.2">Io-Pｆ CHARACTERISTICS</text>
</g>
<g font-size="1.9">
<text x="54.3" y="225.2">Mounted on epoxy board</text>
<text x="54" y="228.5">IM=1mA</text>
<text x="67.7" y="228.5">IF=20mA</text>
<text x="58" y="236.1">1ms</text>
<text x="59.9" y="239.1">300us</text>
<text x="63.2" y="235.6">time</text>
</g>
<text font-size="1.5" x="138.2" y="218.4" transform="rotate(-90 138.2 218.4)">R</text>
<text font-size="1.4" x="157.6" y="251.9">R</text>
</svg>
